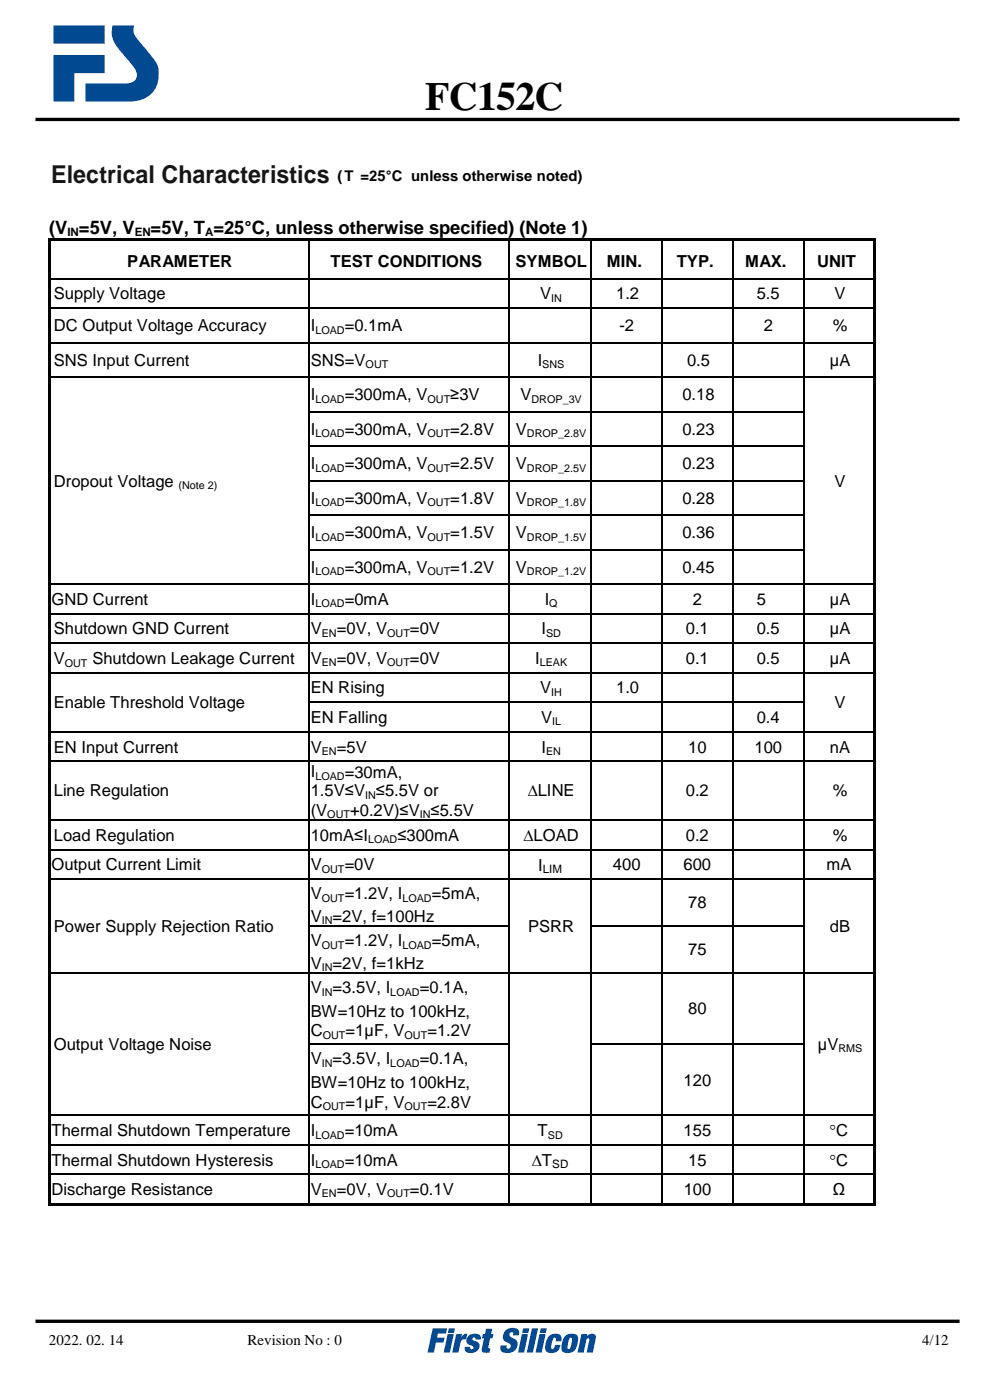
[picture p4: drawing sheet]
<svg xmlns="http://www.w3.org/2000/svg" width="210mm" height="297mm" viewBox="0 0 210 297" stroke-linecap="round" stroke-linejoin="round" font-family="sans-serif">
<!-- layer: Layer 1 -->
<path d="M7.5 25.3h196M7.5 280.3h196" fill="none" stroke="#000" stroke-width=".71" stroke-linecap="butt"/>
<g fill="#014a91">
<path d="M91.8 281.8h3l-.2 1.1h-1.7l-.2 .9h1.6l-.2 1h-1.6l-.5 2.2h-1.3z"/>
<path d="M96.7 283h1.3l-.1 .7a1.16 1.16 0 0 1 1.2-.8l-.3 1.3-.3-.1a.8 .8 0 0 0-.8 .7l-.5 2.2h-1.3z"/>
<path d="M99.3 283.5a1.89 1.89 0 0 1 2.6 0v.7h-1.1v-.2a.33 .33 0 0 0-.5-.2 .33 .33 0 0 0 0 .5 1.35 1.35 0 0 1 1.4 1.4 1.82 1.82 0 0 1-3.1 .8v-.8h1.1v.3a.36 .36 0 0 0 .5 .2 .36 .36 0 0 0 .1-.6 1.35 1.35 0 0 1-1.4-1.4z"/>
<path d="M103.1 281.9h1.3l-.3 1.1h.5l-.1 .9h-.6l-.4 1.9 .1 .2 .4 .1-.2 .9a1.57 1.57 0 0 1-1.6-.4l.4-2.7h-.4l.2-.9h.4z"/>
<path d="M107.4 282.1a2.23 2.23 0 0 1 2.5 0l.2 .7-.1 .5h-1.2a.44 .44 0 0 0-.3-.7 .44 .44 0 0 0-.5 .6 2.02 2.02 0 0 0 1.3 1 1.79 1.79 0 0 1 .2 2 1.79 1.79 0 0 1-1.9 .8 1.16 1.16 0 0 1-1.3-.3 1.16 1.16 0 0 1-.1-1.3h1.3a.47 .47 0 0 0 .3 .7 .47 .47 0 0 0 .5-.6 2.62 2.62 0 0 0-1.4-1.1 1.77 1.77 0 0 1 .5-2.3z"/>
<path d="M112.8 281.8h1.3l-1.1 5.2h-1.3z"/>
<path d="M116.3 283.5a1.99 1.99 0 0 1 2.6-.2l.2 .7-.1 .6h-1.1v-.3a.36 .36 0 0 0-.3-.5 .36 .36 0 0 0-.4 .4l-.3 1.7 .2 .3a.84 .84 0 0 0 .6-.9h1.2a1.84 1.84 0 0 1-1.2 1.6 1.84 1.84 0 0 1-2-.4 3.7 3.7 0 0 1 .6-3z"/>
<path d="M123.3 283h1.3l-.1 .5a1.16 1.16 0 0 1 1.8-.2v.7l-.6 3h-1.3l.6-2.7v-.3l-.3-.1-.4 .5-.5 2.6h-1.3z"/>
<path d="M23.8 5.4v.6a5 5 0 0 0 1.5 4.5l.8 1a12.2 12.2 0 0 1 2.9 4.1 1.82 1.82 0 0 1-2.2 2.1h-8.7v3.9l9.3-.1a5.7 5.7 0 0 0 5.8-3.2 5.7 5.7 0 0 0-1.1-6.5l-2.4-2.9a4.4 4.4 0 0 1-1.4-2.5l.1-1zM11.4 11.7v9.8h4.4v-6h6.4v-3.8zM11.4 5.4v3.9h10.8v-3.9z"/>
<path d="M95.2 281.8h1.3l-.2 1h-1.3zM94.9 283h1.3l-.8 4h-1.3z"/>
<path d="M110.9 281.8h1.3l-.2 1h-1.3zM110.7 283h1.3l-.8 4h-1.4z"/>
<path d="M114.7 281.8h1.3l-.2 1h-1.3zM114.4 283h1.3l-.8 4h-1.3z"/>
<path d="M120.8 283.9l-.5 1.8 .1 .4 .2 .1a2.46 2.46 0 0 0 .7-2.3l-.2-.1zM119.8 283.6a1.92 1.92 0 0 1 2.7-.1 3.4 3.4 0 0 1-1.2 3.4 1.41 1.41 0 0 1-2.3-1l.3-1.3z"/>
</g>
<g fill="#000">
<path d="M10.1 50.5h.6v.5h-.6zM10.1 51h.6v8h-.6zM10.1 59h.6v.3h-.6zM10.7 50.5h54.6v.5h-54.6zM65.3 51h.3zM65.3 50.5h.5v.5h-.5zM65.3 59h.3v.3h-.3zM65.8 50.5h42v.5h-42zM107.8 51h.3zM107.8 50.5h.5v.5h-.5zM107.8 59h.3v.3h-.3zM108.3 50.5h17v.5h-17z"/>
<path d="M125.3 51h.2zM125.3 50.5h.5v.5h-.5zM125.3 59h.2v.3h-.2zM125.8 50.5h14.5v.5h-14.5zM140.3 51h.3zM140.3 50.5h.5v.5h-.5zM140.3 59h.3v.3h-.3zM140.8 50.5h14.6v.5h-14.6zM155.4 51h.2zM155.4 50.5h.5v.5h-.5zM155.4 59h.2v.3h-.2zM155.9 50.5h14.4v.5h-14.4z"/>
<path d="M170.3 51h.3zM170.3 50.5h.5v.5h-.5zM170.3 59h.3v.3h-.3zM170.8 50.5h14.4v.5h-14.4zM185.2 50.5h.5v.5h-.5zM185.2 51h.5v8h-.5zM185.2 59h.5v.3h-.5zM10.1 59.3h.6v6h-.6zM10.1 65.3h.6v.2h-.6zM10.1 65.5h.6v7.1h-.6zM10.1 72.6h.6v.2h-.6zM10.1 72.8h.6v7.1h-.6z"/>
<path d="M65.3 65.3h.3v.2h-.3zM65.3 72.6h.3v.2h-.3zM107.8 65.3h.3v.2h-.3zM107.8 72.6h.3v.2h-.3zM125.3 65.3h.2v.2h-.2zM125.3 72.6h.2v.2h-.2zM140.3 65.3h.3v.2h-.3zM140.3 72.6h.3v.2h-.3zM155.4 65.3h.2v.2h-.2zM155.4 72.6h.2v.2h-.2zM170.3 65.3h.3v.2h-.3zM170.3 72.6h.3v.2h-.3z"/>
<path d="M185.2 59.3h.5v6h-.5zM185.2 65.3h.5v.2h-.5zM185.2 65.5h.5v7.1h-.5zM185.2 72.6h.5v.2h-.5zM185.2 72.8h.5v7.1h-.5zM10.1 79.9h.6v.3h-.6zM10.1 80.2h.6v7h-.6zM10.1 87.2h.6v.3h-.6zM10.1 87.5h.6v7h-.6zM10.1 94.5h.6v.3h-.6zM65.3 79.9h.3v.3h-.3zM65.3 87.2h.3v.3h-.3z"/>
<path d="M65.3 94.5h.3v.3h-.3zM107.8 79.9h.3v.3h-.3zM107.8 87.2h.3v.3h-.3zM107.8 94.5h.3v.3h-.3zM125.3 79.9h.2v.3h-.2zM125.3 87.2h.2v.3h-.2zM125.3 94.5h.2v.3h-.2zM140.3 79.9h.3v.3h-.3zM140.3 87.2h.3v.3h-.3zM140.3 94.5h.3v.3h-.3zM155.4 79.9h.2v.3h-.2zM155.4 87.2h.2v.3h-.2z"/>
<path d="M155.4 94.5h.2v.3h-.2zM170.3 79.9h.3v.3h-.3zM170.3 87.2h.3v.3h-.3zM170.3 94.5h.3v.3h-.3zM185.2 79.9h.5v.3h-.5zM185.2 80.2h.5v7h-.5zM185.2 87.2h.5v.3h-.5zM185.2 87.5h.5v7h-.5zM185.2 94.5h.5v.3h-.5zM10.1 94.8h.6v7.1h-.6zM10.1 101.9h.6v.2h-.6zM10.1 102.1h.6v7.1h-.6z"/>
<path d="M10.1 109.2h.6v.2h-.6zM10.1 109.4h.6v7.1h-.6zM10.1 116.5h.6v.3h-.6zM65.3 101.9h.3v.2h-.3zM65.3 109.2h.3v.2h-.3zM65.3 116.5h.3v.3h-.3zM107.8 101.9h.3v.2h-.3zM107.8 109.2h.3v.2h-.3zM107.8 116.5h.3v.3h-.3zM125.3 101.9h.2v.2h-.2zM125.3 109.2h.2v.2h-.2zM125.3 116.5h.2v.3h-.2z"/>
<path d="M140.3 101.9h.3v.2h-.3zM140.3 109.2h.3v.2h-.3zM140.3 116.5h.3v.3h-.3zM155.4 101.9h.2v.2h-.2zM155.4 109.2h.2v.2h-.2zM155.4 116.5h.2v.3h-.2zM170.3 101.9h.3v.2h-.3zM170.3 109.2h.3v.2h-.3zM170.3 116.5h.3v.3h-.3zM185.2 94.8h.5v7.1h-.5zM185.2 101.9h.5v.2h-.5zM185.2 102.1h.5v7.1h-.5z"/>
<path d="M185.2 109.2h.5v.2h-.5zM185.2 109.4h.5v7.1h-.5zM185.2 116.5h.5v.3h-.5zM10.1 116.8h.6v7h-.6zM10.1 123.8h.6v.3h-.6zM10.1 124.1h.6v6h-.6zM10.1 130.1h.6v.3h-.6zM10.1 130.4h.6v6h-.6zM10.1 136.4h.6v.2h-.6zM65.3 123.8h.3v.3h-.3zM65.3 130.1h.3v.3h-.3zM65.3 136.4h.3v.2h-.3z"/>
<path d="M107.8 123.8h.3v.3h-.3zM107.8 130.1h.3v.3h-.3zM107.8 136.4h.3v.2h-.3zM125.3 123.8h.2v.3h-.2zM125.3 130.1h.2v.3h-.2zM125.3 136.4h.2v.2h-.2zM140.3 123.8h.3v.3h-.3zM140.3 130.1h.3v.3h-.3zM140.3 136.4h.3v.2h-.3zM155.4 123.8h.2v.3h-.2zM155.4 130.1h.2v.3h-.2zM155.4 136.4h.2v.2h-.2z"/>
<path d="M170.3 123.8h.3v.3h-.3zM170.3 130.1h.3v.3h-.3zM170.3 136.4h.3v.2h-.3zM185.2 116.8h.5v7h-.5zM185.2 123.8h.5v.3h-.5zM185.2 124.1h.5v6h-.5zM185.2 130.1h.5v.3h-.5zM185.2 130.4h.5v6h-.5zM185.2 136.4h.5v.2h-.5zM10.1 136.6h.6v6h-.6zM10.1 142.6h.6v.3h-.6zM10.1 142.9h.6v6h-.6z"/>
<path d="M10.1 148.9h.6v.2h-.6zM10.1 149.1h.6v6h-.6zM10.1 155.1h.6v.3h-.6zM65.3 142.6h.3v.3h-.3zM65.3 148.9h.3v.2h-.3zM65.3 155.1h.3v.3h-.3zM107.8 142.6h.3v.3h-.3zM107.8 148.9h.3v.2h-.3zM107.8 155.1h.3v.3h-.3zM125.3 142.6h.2v.3h-.2zM125.3 148.9h.2v.2h-.2zM125.3 155.1h.2v.3h-.2z"/>
<path d="M140.3 142.6h.3v.3h-.3zM140.3 148.9h.3v.2h-.3zM140.3 155.1h.3v.3h-.3zM155.4 142.6h.2v.3h-.2zM155.4 148.9h.2v.2h-.2zM155.4 155.1h.2v.3h-.2zM170.3 142.6h.3v.3h-.3zM170.3 148.9h.3v.2h-.3zM170.3 155.1h.3v.3h-.3zM185.2 136.6h.5v6h-.5zM185.2 142.6h.5v.3h-.5zM185.2 142.9h.5v6h-.5z"/>
<path d="M185.2 148.9h.5v.2h-.5zM185.2 149.1h.5v6h-.5zM185.2 155.1h.5v.3h-.5zM10.1 155.4h.6v6h-.6zM10.1 161.4h.6v.2h-.6zM10.1 161.6h.6v12.2h-.6zM10.1 173.8h.6v.3h-.6zM65.3 161.4h.3v.2h-.3zM65.3 173.8h.3v.3h-.3zM107.8 161.4h.3v.2h-.3zM107.8 173.8h.3v.3h-.3zM125.3 161.4h.2v.2h-.2z"/>
<path d="M125.3 173.8h.2v.3h-.2zM140.3 161.4h.3v.2h-.3zM140.3 173.8h.3v.3h-.3zM155.4 161.4h.2v.2h-.2zM155.4 173.8h.2v.3h-.2zM170.3 161.4h.3v.2h-.3zM170.3 173.8h.3v.3h-.3zM185.2 155.4h.5v6h-.5zM185.2 161.4h.5v.2h-.5zM185.2 161.6h.5v12.2h-.5zM185.2 173.8h.5v.3h-.5zM10.1 174.1h.6v6h-.6z"/>
<path d="M10.1 180.1h.6v.3h-.6zM10.1 180.4h.6v6h-.6zM10.1 186.4h.6v.2h-.6zM10.1 186.6h.6v9.7h-.6zM10.1 196.3h.6v.3h-.6zM65.3 180.1h.3v.3h-.3zM65.3 186.4h.3v.2h-.3zM65.3 196.3h.3v.3h-.3zM107.8 180.1h.3v.3h-.3zM107.8 186.4h.3v.2h-.3zM107.8 196.3h.3v.3h-.3zM125.3 180.1h.2v.3h-.2z"/>
<path d="M125.3 186.4h.2v.2h-.2zM125.3 196.3h.2v.3h-.2zM140.3 180.1h.3v.3h-.3zM140.3 186.4h.3v.2h-.3zM140.3 196.3h.3v.3h-.3zM155.4 180.1h.2v.3h-.2zM155.4 186.4h.2v.2h-.2zM155.4 196.3h.2v.3h-.2zM170.3 180.1h.3v.3h-.3zM170.3 186.4h.3v.2h-.3zM170.3 196.3h.3v.3h-.3zM185.2 174.1h.5v6h-.5z"/>
<path d="M185.2 180.1h.5v.3h-.5zM185.2 180.4h.5v6h-.5zM185.2 186.4h.5v.2h-.5zM185.2 186.6h.5v9.7h-.5zM185.2 196.3h.5v.3h-.5zM10.1 196.6h.6v9.7h-.6zM10.1 206.3h.6v.3h-.6zM65.3 206.3h.3v.3h-.3zM107.8 206.3h.3v.3h-.3zM125.3 206.3h.2v.3h-.2zM140.3 206.3h.3v.3h-.3zM155.4 206.3h.2v.3h-.2z"/>
<path d="M170.3 206.3h.3v.3h-.3zM185.2 196.6h.5v9.7h-.5zM185.2 206.3h.5v.3h-.5zM10.1 206.6h.6v14.8h-.6zM10.1 221.4h.6v.2h-.6zM10.1 221.6h.6v14.8h-.6zM10.1 236.4h.6v.3h-.6zM65.3 221.4h.3v.2h-.3zM65.3 236.4h.3v.3h-.3zM107.8 221.4h.3v.2h-.3zM107.8 236.4h.3v.3h-.3zM125.3 221.4h.2v.2h-.2z"/>
<path d="M125.3 236.4h.2v.3h-.2zM140.3 221.4h.3v.2h-.3zM140.3 236.4h.3v.3h-.3zM155.4 221.4h.2v.2h-.2zM155.4 236.4h.2v.3h-.2zM170.3 221.4h.3v.2h-.3zM170.3 236.4h.3v.3h-.3zM185.2 206.6h.5v14.8h-.5zM185.2 221.4h.5v.2h-.5zM185.2 221.6h.5v14.8h-.5zM185.2 236.4h.5v.3h-.5zM10.1 236.7h.6v6h-.6z"/>
<path d="M10.1 242.7h.6v.3h-.6zM10.1 243h.6v6h-.6zM10.1 249h.6v.2h-.6zM10.1 249.2h.6v6h-.6zM10.1 255.2h.6v.5h-.6zM10.7 255.2h54.6v.5h-54.6zM65.3 242.7h.3v.3h-.3zM65.3 249h.3v.2h-.3zM65.3 255.2h.5v.5h-.5zM65.8 255.2h42v.5h-42zM107.8 242.7h.3v.3h-.3zM107.8 249h.3v.2h-.3z"/>
<path d="M107.8 255.2h.5v.5h-.5zM108.3 255.2h17v.5h-17zM125.3 242.7h.2v.3h-.2zM125.3 249h.2v.2h-.2zM125.3 255.2h.5v.5h-.5zM125.8 255.2h14.5v.5h-14.5zM140.3 242.7h.3v.3h-.3zM140.3 249h.3v.2h-.3zM140.3 255.2h.5v.5h-.5zM140.8 255.2h14.6v.5h-14.6zM155.4 242.7h.2v.3h-.2zM155.4 249h.2v.2h-.2z"/>
<path d="M155.4 255.2h.5v.5h-.5zM155.9 255.2h14.4v.5h-14.4zM170.3 242.7h.3v.3h-.3zM170.3 249h.3v.2h-.3zM170.3 255.2h.5v.5h-.5zM170.8 255.2h14.4v.5h-14.4zM185.2 236.7h.5v6h-.5zM185.2 242.7h.5v.3h-.5zM185.2 243h.5v6h-.5zM185.2 249h.5v.2h-.5zM185.2 249.2h.5v6h-.5zM185.2 255.2h.5v.5h-.5z"/>
</g>
<g fill="none" stroke="#000" stroke-width=".25">
<path d="M10.7 59.2h54.6M65.4 51v8M65.4 59.3v6M65.6 59.2h42.2M107.9 51v8M107.9 59.3v6M108.1 59.2h17.2M125.4 51v8M125.4 59.3v6M125.5 59.2h14.8M140.5 51v8M140.5 59.3v6"/>
<path d="M140.6 59.2h14.8M155.5 51v8M155.5 59.3v6M155.6 59.2h14.7M170.5 51v8M170.5 59.3v6M170.6 59.2h14.6M10.7 65.4h54.6M10.7 72.7h54.6M65.4 65.5v7.1M65.4 72.8v7.1M65.6 65.4h42.2"/>
<path d="M65.6 72.7h42.2M107.9 65.5v7.1M107.9 72.8v7.1M108.1 65.4h17.2M108.1 72.7h17.2M125.4 65.5v7.1M125.4 72.8v7.1M125.5 65.4h14.8M125.5 72.7h14.8M140.5 65.5v7.1M140.5 72.8v7.1M140.6 65.4h14.8"/>
<path d="M140.6 72.7h14.8M155.5 65.5v7.1M155.5 72.8v7.1M155.6 65.4h14.7M155.6 72.7h14.7M170.5 65.5v7.1M170.5 72.8v7.1M170.6 65.4h14.6M170.6 72.7h14.6M10.7 80h54.6M65.4 80.2v7M65.4 87.5v7"/>
<path d="M65.4 94.8v7.1M65.6 80h42.2M65.6 87.4h42.2M65.6 94.7h42.2M107.9 80.2v7M107.9 87.5v7M107.9 94.8v7.1M108.1 80h17.2M108.1 87.4h17.2M108.1 94.7h17.2M125.4 80.2v7M125.4 87.5v7"/>
<path d="M125.4 94.8v7.1M125.5 80h14.8M125.5 87.4h14.8M125.5 94.7h14.8M140.5 80.2v7M140.5 87.5v7M140.5 94.8v7.1M140.6 80h14.8M140.6 87.4h14.8M140.6 94.7h14.8M155.5 80.2v7M155.5 87.5v7"/>
<path d="M155.5 94.8v7.1M155.6 80h14.7M155.6 87.4h14.7M155.6 94.7h14.7M170.5 80.2v7M170.5 87.5v7M170.5 94.8v7.1M170.6 80h14.6M65.4 102.1v7.1M65.4 109.4v7.1M65.4 116.8v7M65.6 102h42.2"/>
<path d="M65.6 109.3h42.2M65.6 116.6h42.2M107.9 102.1v7.1M107.9 109.4v7.1M107.9 116.8v7M108.1 102h17.2M108.1 109.3h17.2M108.1 116.6h17.2M125.4 102.1v7.1M125.4 109.4v7.1M125.4 116.8v7M125.5 102h14.8"/>
<path d="M125.5 109.3h14.8M125.5 116.6h14.8M140.5 102.1v7.1M140.5 109.4v7.1M140.5 116.8v7M140.6 102h14.8M140.6 109.3h14.8M140.6 116.6h14.8M155.5 102.1v7.1M155.5 109.4v7.1M155.5 116.8v7M155.6 102h14.7"/>
<path d="M155.6 109.3h14.7M155.6 116.6h14.7M170.5 102.1v7.1M170.5 109.4v7.1M170.5 116.8v7M10.7 124h54.6M10.7 130.2h54.6M10.7 136.5h54.6M65.4 124.1v6M65.4 130.4v6M65.4 136.6v6M65.6 124h42.2"/>
<path d="M65.6 130.2h42.2M65.6 136.5h42.2M107.9 124.1v6M107.9 130.4v6M107.9 136.6v6M108.1 124h17.2M108.1 130.2h17.2M108.1 136.5h17.2M125.4 124.1v6M125.4 130.4v6M125.4 136.6v6M125.5 124h14.8"/>
<path d="M125.5 130.2h14.8M125.5 136.5h14.8M140.5 124.1v6M140.5 130.4v6M140.5 136.6v6M140.6 124h14.8M140.6 130.2h14.8M140.6 136.5h14.8M155.5 124.1v6M155.5 130.4v6M155.5 136.6v6M155.6 124h14.7"/>
<path d="M155.6 130.2h14.7M155.6 136.5h14.7M170.5 124.1v6M170.5 130.4v6M170.5 136.6v6M170.6 124h14.6M170.6 130.2h14.6M170.6 136.5h14.6M10.7 142.8h54.6M10.7 155.3h54.6M65.4 142.9v6M65.4 149.1v6"/>
<path d="M65.4 155.4v6M65.6 142.8h42.2M65.6 149h42.2M65.6 155.3h42.2M107.9 142.9v6M107.9 149.1v6M107.9 155.4v6M108.1 142.8h17.2M108.1 149h17.2M108.1 155.3h17.2M125.4 142.9v6M125.4 149.1v6"/>
<path d="M125.4 155.4v6M125.5 142.8h14.8M125.5 149h14.8M125.5 155.3h14.8M140.5 142.9v6M140.5 149.1v6M140.5 155.4v6M140.6 142.8h14.8M140.6 149h14.8M140.6 155.3h14.8M155.5 142.9v6M155.5 149.1v6"/>
<path d="M155.5 155.4v6M155.6 142.8h14.7M155.6 149h14.7M155.6 155.3h14.7M170.5 142.9v6M170.5 149.1v6M170.5 155.4v6M170.6 142.8h14.6M170.6 155.3h14.6M10.7 161.5h54.6M10.7 174h54.6M65.4 161.6v12.2"/>
<path d="M65.4 174.1v6M65.6 161.5h42.2M65.6 174h42.2M107.9 161.6v12.2M107.9 174.1v6M108.1 161.5h17.2M108.1 174h17.2M125.4 161.6v12.2M125.4 174.1v6M125.5 161.5h14.8M125.5 174h14.8M140.5 161.6v12.2"/>
<path d="M140.5 174.1v6M140.6 161.5h14.8M140.6 174h14.8M155.5 161.6v12.2M155.5 174.1v6M155.6 161.5h14.7M155.6 174h14.7M170.5 161.6v12.2M170.5 174.1v6M170.6 161.5h14.6M170.6 174h14.6M10.7 180.2h54.6"/>
<path d="M10.7 186.5h54.6M65.4 180.4v6M65.4 186.6v9.7M65.4 196.6v9.7M65.6 180.2h42.2M65.6 186.5h42.2M65.6 196.4h42.2M107.9 180.4v6M107.9 186.6v9.7M107.9 196.6v9.7M108.1 180.2h17.2M108.1 186.5h17.2"/>
<path d="M125.4 180.4v6M125.4 186.6v9.7M125.4 196.6v9.7M125.5 180.2h14.8M125.5 186.5h14.8M125.5 196.4h14.8M140.5 180.4v6M140.5 186.6v9.7M140.5 196.6v9.7M140.6 180.2h14.8M140.6 186.5h14.8M140.6 196.4h14.8"/>
<path d="M155.5 180.4v6M155.5 186.6v9.7M155.5 196.6v9.7M155.6 180.2h14.7M155.6 186.5h14.7M155.6 196.4h14.7M170.5 180.4v6M170.5 186.6v9.7M170.5 196.6v9.7M170.6 180.2h14.6M170.6 186.5h14.6M10.7 206.4h54.6"/>
<path d="M65.4 206.6v14.8M65.6 206.4h42.2M107.9 206.6v14.8M108.1 206.4h17.2M125.4 206.6v14.8M125.5 206.4h14.8M140.5 206.6v14.8M140.6 206.4h14.8M155.5 206.6v14.8M155.6 206.4h14.7M170.5 206.6v14.8M170.6 206.4h14.6"/>
<path d="M10.7 236.6h54.6M65.4 221.6v14.8M65.4 236.7v6M65.6 221.5h42.2M65.6 236.6h42.2M107.9 221.6v14.8M107.9 236.7v6M108.1 236.6h17.2M125.4 221.6v14.8M125.4 236.7v6M125.5 221.5h14.8M125.5 236.6h14.8"/>
<path d="M140.5 221.6v14.8M140.5 236.7v6M140.6 221.5h14.8M140.6 236.6h14.8M155.5 221.6v14.8M155.5 236.7v6M155.6 221.5h14.7M155.6 236.6h14.7M170.5 221.6v14.8M170.5 236.7v6M170.6 236.6h14.6M10.7 242.8h54.6"/>
<path d="M10.7 249.1h54.6M65.4 243v6M65.4 249.2v6M65.6 242.8h42.2M65.6 249.1h42.2M107.9 243v6M107.9 249.2v6M108.1 242.8h17.2M108.1 249.1h17.2M125.4 243v6M125.4 249.2v6M125.5 242.8h14.8"/>
<path d="M125.5 249.1h14.8M140.5 243v6M140.5 249.2v6M140.6 242.8h14.8M140.6 249.1h14.8M155.5 243v6M155.5 249.2v6M155.6 242.8h14.7M155.6 249.1h14.7M170.5 243v6M170.5 249.2v6M170.6 242.8h14.6"/>
<path d="M170.6 249.1h14.6"/>
</g>
<text font-size="8.5" x="90.2" y="23.4">FC152C</text>
<text font-size="5.2" fill="#161514" x="10.9" y="38.9">Electrical Characteristics</text>
<g font-size="3.9">
<text x="10.4" y="49.5">(V =5V, V</text>
<text x="31.9" y="49.5">=5V, T =25°C, unless otherwise specified) (Note 1)</text>
</g>
<g font-size="3.5">
<text x="27" y="56.7">PARAMETER</text>
<text x="70.1" y="56.7">TEST CONDITIONS</text>
<text x="109.3" y="56.7">SYMBOL</text>
<text x="128.7" y="56.7">MIN.</text>
<text x="143.5" y="56.7">TYP.</text>
<text x="158" y="56.7">MAX.</text>
<text x="173.3" y="56.7">UNIT</text>
<text x="11.4" y="63.5">Supply Voltage</text>
<text x="114.6" y="63.5">V</text>
<text x="130.7" y="63.5">1.2</text>
<text x="160.5" y="63.5">5.5</text>
<text x="177" y="63.5">V</text>
<text x="11.4" y="70.3">DC Output Voltage Accuracy</text>
<text x="65.9" y="70.3">I</text>
<text x="73.1" y="70.3">=0.1mA</text>
<text x="131.3" y="70.3">-2</text>
<text x="162" y="70.3">2</text>
<text x="176.6" y="70.3">%</text>
<text x="11.4" y="77.6">SNS Input Current</text>
<text x="65.9" y="77.6">SNS=V</text>
<text x="114" y="77.6">I</text>
<text x="145.7" y="77.6">0.5</text>
<text x="176" y="77.6">µA</text>
<text x="65.9" y="84.9">I</text>
<text x="73.1" y="84.9">=300mA, V</text>
<text x="95.5" y="84.9">≥3V</text>
<text x="110.4" y="84.9">V</text>
<text x="144.7" y="84.9">0.18</text>
<text x="65.9" y="92.3">I</text>
<text x="73.1" y="92.3">=300mA, V</text>
<text x="95.5" y="92.3">=2.8V</text>
<text x="109.4" y="92.3">V</text>
<text x="144.7" y="92.3">0.23</text>
<text x="65.9" y="99.6">I</text>
<text x="73.1" y="99.6">=300mA, V</text>
<text x="95.5" y="99.6">=2.5V</text>
<text x="109.4" y="99.6">V</text>
<text x="144.7" y="99.6">0.23</text>
<text x="11.4" y="103.2">Dropout Voltage</text>
<text x="65.9" y="106.9">I</text>
<text x="73.1" y="106.9">=300mA, V</text>
<text x="95.5" y="106.9">=1.8V</text>
<text x="109.4" y="106.9">V</text>
<text x="144.7" y="106.9">0.28</text>
<text x="177" y="103.2">V</text>
<text x="65.9" y="114.2">I</text>
<text x="73.1" y="114.2">=300mA, V</text>
<text x="95.5" y="114.2">=1.5V</text>
<text x="109.4" y="114.2">V</text>
<text x="144.7" y="114.2">0.36</text>
<text x="65.9" y="121.6">I</text>
<text x="73.1" y="121.6">=300mA, V</text>
<text x="95.5" y="121.6">=1.2V</text>
<text x="109.4" y="121.6">V</text>
<text x="144.7" y="121.6">0.45</text>
<text x="10.9" y="128.3">GND Current</text>
<text x="65.9" y="128.3">I</text>
<text x="73.1" y="128.3">=0mA</text>
<text x="115.5" y="128.3">I</text>
<text x="146.9" y="128.3">2</text>
<text x="160.5" y="128.2">5</text>
<text x="176" y="128.3">µA</text>
<text x="11.4" y="134.6">Shutdown GND Current</text>
<text x="65.9" y="134.6">V</text>
<text x="71.4" y="134.6">=0V, V</text>
<text x="86.9" y="134.6">=0V</text>
<text x="114.8" y="134.6">I</text>
<text x="145.4" y="134.6">0.1</text>
<text x="160.5" y="134.6">0.5</text>
<text x="176" y="134.6">µA</text>
<text x="11.4" y="140.9">V</text>
<text x="19.6" y="140.9">Shutdown Leakage Current</text>
<text x="65.9" y="140.9">V</text>
<text x="71.4" y="140.9">=0V, V</text>
<text x="86.9" y="140.9">=0V</text>
<text x="113.5" y="140.9">I</text>
<text x="145.4" y="140.9">0.1</text>
<text x="160.5" y="140.9">0.5</text>
<text x="176" y="140.9">µA</text>
<text x="65.9" y="147.1">EN Rising</text>
<text x="114.6" y="147.1">V</text>
<text x="130.7" y="147.1">1.0</text>
<text x="11.4" y="150.3">Enable Threshold Voltage</text>
<text x="65.9" y="153.4">EN Falling</text>
<text x="114.8" y="153.4">V</text>
<text x="160.5" y="153.4">0.4</text>
<text x="177" y="150.3">V</text>
<text x="11.4" y="159.7">EN Input Current</text>
<text x="65.9" y="159.7">V</text>
<text x="71.4" y="159.7">=5V</text>
<text x="114.8" y="159.7">I</text>
<text x="146" y="159.7">10</text>
<text x="160" y="159.7">100</text>
<text x="176" y="159.7">nA</text>
<text x="65.9" y="164.9">I</text>
<text x="73.1" y="164.9">=30mA,</text>
<text x="11.4" y="169">Line Regulation</text>
<text x="65.9" y="169">1.5V≤V ≤5.5V or</text>
<text x="65.9" y="173">(V</text>
<text x="74.2" y="173">+0.2V)≤V ≤5.5V</text>
<text x="111.9" y="169">∆LINE</text>
<text x="145.4" y="169">0.2</text>
<text x="176.6" y="169">%</text>
<text x="11.4" y="178.3">Load Regulation</text>
<text x="65.9" y="178.3">10mA≤I</text>
<text x="84.3" y="178.3">≤300mA</text>
<text x="111" y="178.3">∆LOAD</text>
<text x="145.4" y="178.3">0.2</text>
<text x="176.6" y="178.3">%</text>
<text x="10.9" y="184.7">Output Current Limit</text>
<text x="65.9" y="184.7">V</text>
<text x="73.1" y="184.7">=0V</text>
<text x="114.1" y="184.7">I</text>
<text x="130" y="184.7">400</text>
<text x="145" y="184.7">600</text>
<text x="175.2" y="184.7">mA</text>
<text x="65.9" y="190.8">V</text>
<text x="73.1" y="190.8">=1.2V, I</text>
<text x="91.6" y="190.8">=5mA,</text>
<text x="11.4" y="197.7">Power Supply Rejection Ratio</text>
<text x="65.9" y="195.5">V =2V, f=100Hz</text>
<text x="112" y="197.7">PSRR</text>
<text x="146" y="192.7">78</text>
<text x="176" y="197.7">dB</text>
<text x="65.9" y="200.8">V</text>
<text x="73.1" y="200.8">=1.2V, I</text>
<text x="91.6" y="200.8">=5mA,</text>
<text x="146" y="202.7">75</text>
<text x="65.9" y="205.5">V =2V, f=1kHz</text>
<text x="65.9" y="210.7">V =3.5V, I</text>
<text x="65.9" y="215.7">BW=10Hz to 100kHz,</text>
<text x="89.1" y="210.7">=0.1A,</text>
<text x="146" y="215.2">80</text>
<text x="65.9" y="219.9">C</text>
<text x="73.3" y="219.9">=1µF, V</text>
<text x="90.6" y="219.9">=1.2V</text>
<text x="11.4" y="222.7">Output Voltage Noise</text>
<text x="65.9" y="225.8">V =3.5V, I</text>
<text x="89.1" y="225.8">=0.1A,</text>
<text x="173.4" y="222.7">µV</text>
<text x="65.9" y="230.8">BW=10Hz to 100kHz,</text>
<text x="145" y="230.4">120</text>
<text x="65.9" y="235">C</text>
<text x="73.3" y="235">=1µF, V</text>
<text x="90.6" y="235">=2.8V</text>
<text x="10.9" y="241.1">Thermal Shutdown Temperature</text>
<text x="65.9" y="241.1">I</text>
<text x="73.1" y="241.1">=10mA</text>
<text x="114" y="241.1">T</text>
<text x="145" y="241.1">155</text>
<text x="175.9" y="241.1">°C</text>
<text x="10.9" y="247.3">Thermal Shutdown Hysteresis</text>
<text x="65.9" y="247.3">I</text>
<text x="73.1" y="247.3">=10mA</text>
<text x="112.8" y="247.3">∆T</text>
<text x="146" y="247.3">15</text>
<text x="175.9" y="247.3">°C</text>
<text x="10.9" y="253.6">Discharge Resistance</text>
<text x="65.9" y="253.5">V</text>
<text x="71.4" y="253.5">=0V, V</text>
<text x="86.9" y="253.5">=0.1V</text>
<text x="145" y="253.6">100</text>
<text x="176.6" y="253.6">Ω</text>
</g>
<g font-size="3.2">
<text x="10.4" y="285.3">2022. 02. 14</text>
<text x="52.5" y="285.3">Revision No : 0</text>
<text x="195.6" y="285.3">4/12</text>
</g>
<text font-size="3.1" x="71.5" y="38.5">(T =25°C unless otherwise noted)</text>
<g font-size="2.5">
<text x="14.3" y="50.1">IN</text>
<text x="28.6" y="50.1">EN</text>
<text x="43.5" y="50.1">A</text>
<text x="115.1" y="185.3">LIM</text>
<text x="117.1" y="247.9">SD</text>
</g>
<g font-size="2.3">
<text x="116.9" y="64">IN</text>
<text x="66.9" y="70.8">LOAD</text>
<text x="77.5" y="78.1">OUT</text>
<text x="115" y="78.2">SNS</text>
<text x="66.9" y="85.4">LOAD</text>
<text x="90.6" y="85.4">OUT</text>
<text x="112.7" y="85.4">DROP_3V</text>
<text x="66.9" y="92.8">LOAD</text>
<text x="90.6" y="92.8">OUT</text>
<text x="111.7" y="92.8">DROP_2.8V</text>
<text x="66.9" y="100.1">LOAD</text>
<text x="90.6" y="100.1">OUT</text>
<text x="111.7" y="100.1">DROP_2.5V</text>
<text x="37.8" y="103.8">(Note 2)</text>
<text x="66.9" y="107.4">LOAD</text>
<text x="90.6" y="107.4">OUT</text>
<text x="111.7" y="107.4">DROP_1.8V</text>
<text x="66.9" y="114.7">LOAD</text>
<text x="90.6" y="114.7">OUT</text>
<text x="111.7" y="114.7">DROP_1.5V</text>
<text x="66.9" y="122.1">LOAD</text>
<text x="90.6" y="122.1">OUT</text>
<text x="111.7" y="122.1">DROP_1.2V</text>
<text x="66.9" y="128.8">LOAD</text>
<text x="116.5" y="128.8">Q</text>
<text x="68.2" y="135.1">EN</text>
<text x="82.1" y="135.1">OUT</text>
<text x="115.8" y="135.1">SD</text>
<text x="13.7" y="141.4">OUT</text>
<text x="68.2" y="141.4">EN</text>
<text x="82.1" y="141.4">OUT</text>
<text x="114.5" y="141.4">LEAK</text>
<text x="116.9" y="147.6">IH</text>
<text x="117.1" y="153.9">IL</text>
<text x="68.2" y="160.2">EN</text>
<text x="115.8" y="160.2">EN</text>
<text x="66.9" y="165.5">LOAD</text>
<text x="69.4" y="173.5">OUT</text>
<text x="77.4" y="169.5">IN</text>
<text x="89" y="173.5">IN</text>
<text x="78.1" y="178.8">LOAD</text>
<text x="68.2" y="185.2">OUT</text>
<text x="68.2" y="191.3">OUT</text>
<text x="85.3" y="191.3">LOAD</text>
<text x="68.2" y="196.1">IN</text>
<text x="68.2" y="201.3">OUT</text>
<text x="85.3" y="201.3">LOAD</text>
<text x="68.2" y="206.1">IN</text>
<text x="68.2" y="211.3">IN</text>
<text x="82.7" y="211.3">LOAD</text>
<text x="68.4" y="220.4">OUT</text>
<text x="85.8" y="220.4">OUT</text>
<text x="68.2" y="226.3">IN</text>
<text x="82.7" y="226.3">LOAD</text>
<text x="177.8" y="223.3">RMS</text>
<text x="68.4" y="235.5">OUT</text>
<text x="85.8" y="235.5">OUT</text>
<text x="66.9" y="241.6">LOAD</text>
<text x="116.2" y="241.6">SD</text>
<text x="66.9" y="247.8">LOAD</text>
<text x="68.2" y="254">EN</text>
<text x="82.1" y="254">OUT</text>
</g>
</svg>
